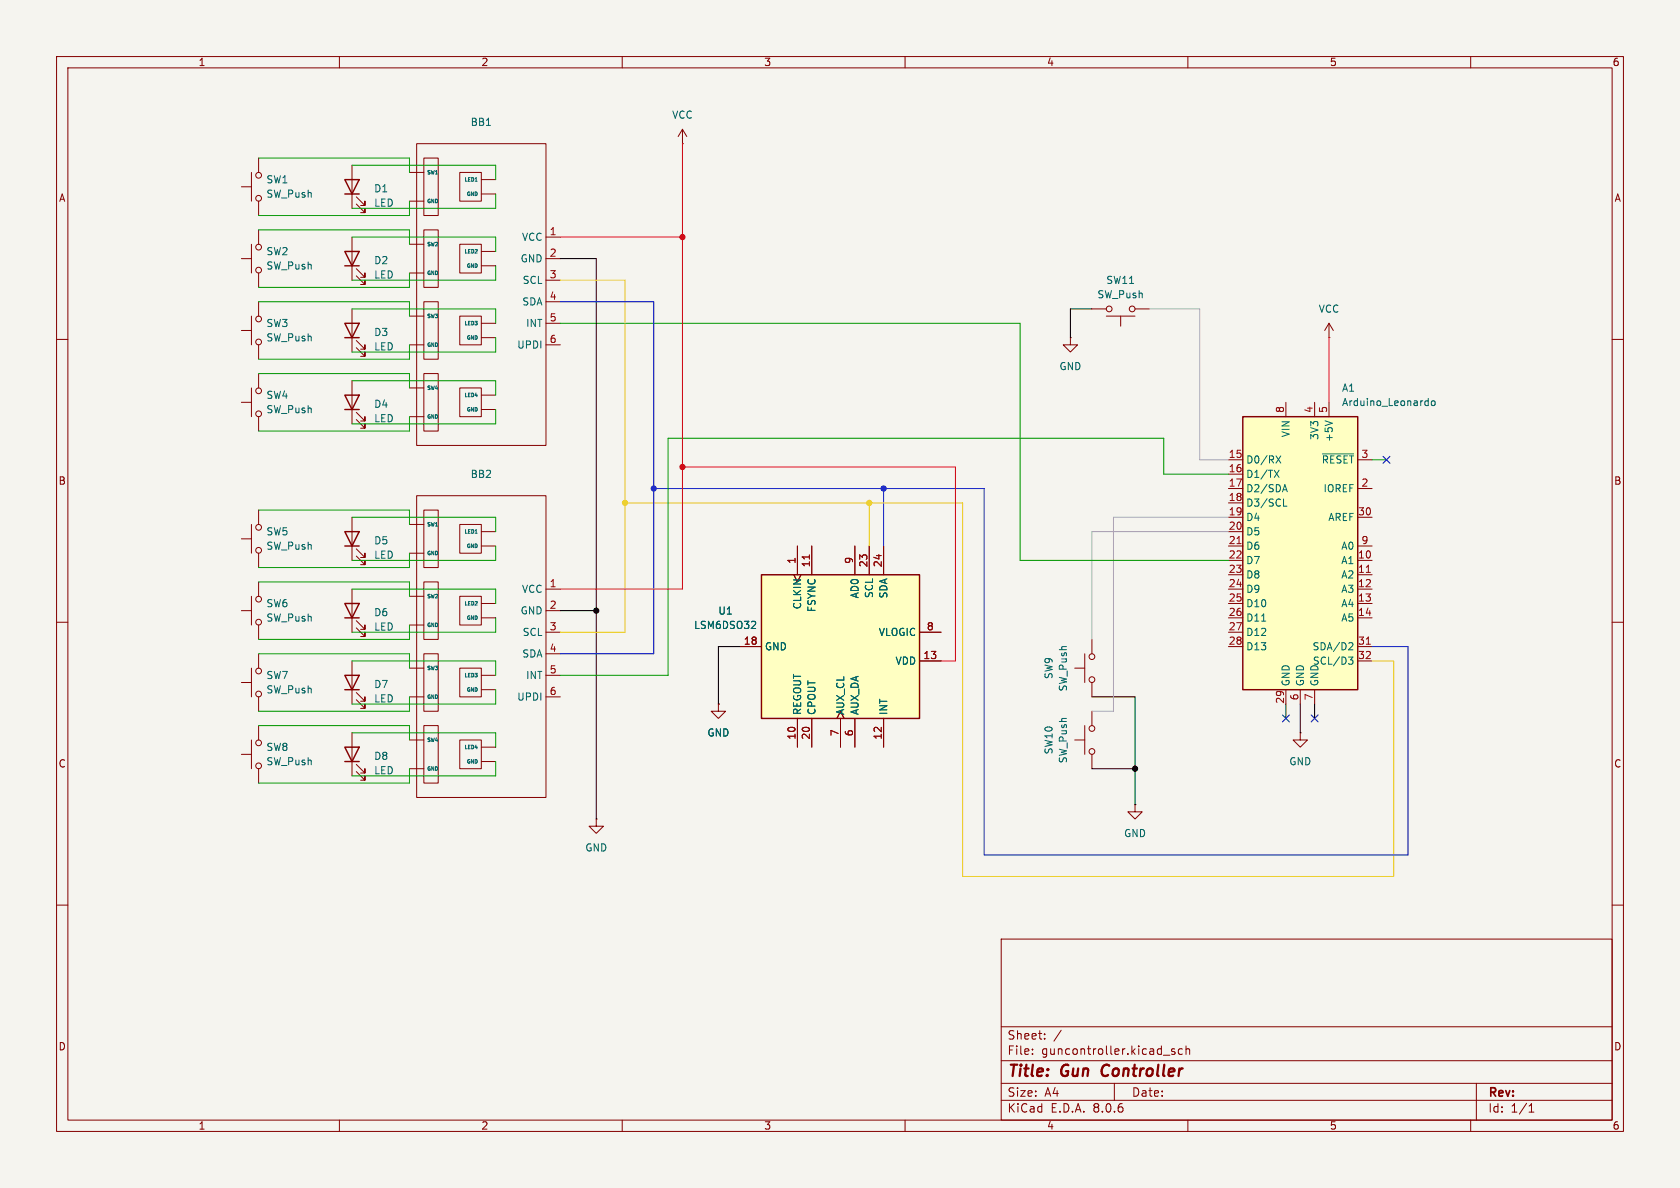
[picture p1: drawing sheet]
<svg xmlns="http://www.w3.org/2000/svg" width="297mm" height="210mm" viewBox="0 0 297 210" stroke-linecap="round" stroke-linejoin="round" font-family="sans-serif">
<path d="M0 0h297v210h-297z" fill="#f5f4ef" stroke="#f5f4ef" stroke-width=".18"/>
<g fill="none" stroke="#840000" stroke-width=".18">
<path d="M10 10h277v190h-277zM12 12h273v186h-273zM60 10v2M110 10v2M160 10v2M210 10v2M260 10v2M120.6 25.4h.1M120.6 22.9l-.7 1.2M120.6 22.9v2.5M120.6 22.9l.8 1.2M10 60h2"/>
<path d="M285 60h2M10 110h2M285 110h2M62.2 129.5v7.7M63 136.4l1.5 1.5v-.7v.7h-.7M63 135.1l1.5 1.6v-.8v.8h-.7M10 160h2M285 160h2M177 166h108v32h-108zM60 198v2M110 198v2M160 198v2"/>
<path d="M177 194.5h108M177 191.5h108M177 187.5h108M177 181.5h108M182.5 186.3v.1M182.5 185.5v.1M184.7 183.6v.1M184.7 182.8v.1M187.6 182.1l-1.3 2M197 191.5v3M205.7 186.5h1.1M207.7 185.5l-.4-.1-.2 .2 .1 .2 .5 .2v.3h-.6"/>
<path d="M209 185.5l-.4-.1-.3 .3v.4l.2 .2h.5M209.7 185.5l.2-.1 .3 .1 .1 .9M209.7 184.9v1.5M210 198v2M260 198v2M261 191.5v6.5M270.3 196.6h.9M270.3 195.5l.4-.4v1.5"/>
</g>
<path d="M195 188.5a1.27 1.27 0 0 0 0 1.6" fill="none" stroke="#840000" stroke-width=".4"/>
<path d="M61 132.1h2.5l-1.3 2.5zM61 134.6h2.5" fill="none" stroke="#840000" stroke-width=".25"/>
<path d="M134.6 101.6h28v25.4h-28z" fill="#ffffc2"/>
<path d="M61 94h2.5l-1.3 2.5zM61 96.5h2.5M61 106.7h2.5l-1.3 2.5zM61 119.4h2.5l-1.3 2.5zM61 109.2h2.5M134.6 101.6h28v25.4h-28zM61 121.9h2.5" fill="none" stroke="#840000" stroke-width=".25"/>
<g fill="none" stroke="#840000" stroke-width=".18">
<path d="M72.4 35.6h2.5M72.4 30.5h2.5M73.7 25.4h22.8v53.3h-22.8zM74.9 27.9h2.6v10.2h-2.6zM81.3 30.5h3.8v5.1h-3.8zM85.1 34.3h2.5M85.1 31.8h2.5M72.4 48.3h2.5M72.4 43.2h2.5M72.4 55.9h2.5M74.9 40.6h2.6v10.2h-2.6zM74.9 53.3h2.6v10.2h-2.6z"/>
<path d="M81.3 43.2h3.8v5.1h-3.8zM81.3 55.9h3.8v5.1h-3.8zM85.1 47h2.5M85.1 59.7h2.5M85.1 44.5h2.5M85.1 57.2h2.5M96.5 57.2h2.6M96.5 41.9h2.6M96.5 45.7h2.6M96.5 49.5h2.6M96.5 53.3h2.6M72.4 61h2.5"/>
<path d="M72.4 73.7h2.5M72.4 68.6h2.5M74.9 66h2.6v10.2h-2.6zM81.3 68.6h3.8v5.1h-3.8zM85.1 72.4h2.5M85.1 69.9h2.5M96.5 61h2.6M42.7 95.3h1.7M44.4 92.7v5.1M45.7 90.2v2.5M45.7 97.8v2.5M62.2 91.4v7.7"/>
<path d="M63 98.3l1.5 1.5v-.7v.7h-.7M63 97l1.5 1.6v-.8v.8h-.7M72.4 97.8h2.5M72.4 92.7h2.5M73.7 87.6h22.8v53.4h-22.8zM74.9 90.2h2.6v10.1h-2.6zM81.3 92.7h3.8v5.1h-3.8zM85.1 96.5h2.5M85.1 94h2.5M141 96.5v5.1M143.5 96.5v5.1M151.1 96.5v5.1"/>
<path d="M153.7 96.5v5.1M156.2 96.5v5.1M42.7 108h1.7M44.4 105.4v5.1M44.4 118.1v5.1M45.7 102.9v2.5M45.7 110.5v2.5M45.7 115.6v2.5M62.2 104.1v7.7M62.2 116.8v7.7M63 111l1.5 1.5v-.7v.7h-.7M63 109.7l1.5 1.6v-.8v.8h-.7"/>
<path d="M72.4 110.5h2.5M72.4 105.4h2.5M72.4 118.1h2.5M74.9 102.9h2.6v10.1h-2.6zM74.9 115.6h2.6v10.1h-2.6zM81.3 105.4h3.8v5.1h-3.8zM81.3 118.1h3.8v5.1h-3.8zM85.1 109.2h2.5M85.1 106.7h2.5M85.1 119.4h2.5M96.5 111.8h2.6M96.5 108h2.6"/>
<path d="M96.5 119.4h2.6M96.5 104.1h2.6M96.5 115.6h2.6M130.8 114.3h3.8M140.3 101.6l.7 1.3 .6-1.3M162.6 116.8h3.8M162.6 111.8h3.8M42.7 133.4h1.7M42.7 120.7h1.7M44.4 130.8v5.1M45.7 123.2v2.5M45.7 128.3v2.5"/>
<path d="M45.7 135.9v2.5M63 123.7l1.5 1.5v-.7v.7h-.7M63 122.4l1.5 1.6v-.8v.8h-.7M72.4 123.2h2.5M72.4 135.9h2.5M72.4 130.8h2.5M74.9 128.3h2.6v10.1h-2.6zM81.3 130.8h3.8v5.1h-3.8zM85.1 121.9h2.5M85.1 134.6h2.5M85.1 132.1h2.5M96.5 123.2h2.6"/>
<path d="M127 124.5v1.2h1.3l-1.3 1.3-1.3-1.3h1.3M127 124.5h.1M141 127v5.1M143.5 127v5.1M148.6 127v5.1M151.1 127v5.1M156.2 127v5.1M105.4 144.8v1.3h1.3l-1.3 1.2-1.3-1.2h1.3M105.4 144.8h.1"/>
<circle cx="45.7" cy="97.3" r=".51"/>
<circle cx="45.7" cy="93.2" r=".51"/>
<circle cx="45.7" cy="105.9" r=".51"/>
<circle cx="45.7" cy="110" r=".51"/>
<circle cx="45.7" cy="118.6" r=".51"/>
<circle cx="45.7" cy="122.7" r=".51"/>
<circle cx="45.7" cy="131.3" r=".51"/>
<circle cx="45.7" cy="135.4" r=".51"/>
</g>
<path d="M143.1 98.1v.7" fill="none" stroke="#a90000" stroke-width=".18"/>
<path d="M84 32h.4M84 94.3h.4M132.8 111.1h.8M133.5 110v.4" fill="none" stroke="#006464" stroke-width=".18"/>
<path d="M219.7 73.7h20.3v48.2h-20.3z" fill="#ffffc2"/>
<path d="M61 31.8h2.5l-1.3 2.5zM61 34.3h2.5M61 44.5h2.5l-1.3 2.5zM61 57.2h2.5l-1.3 2.5zM61 47h2.5M61 59.7h2.5M61 69.9h2.5l-1.3 2.5zM61 72.4h2.5M219.7 73.7h20.3v48.2h-20.3z" fill="none" stroke="#840000" stroke-width=".25"/>
<g fill="none" stroke="#840000" stroke-width=".18">
<path d="M42.7 33h1.7M44.4 30.5v5.1M45.7 27.9v2.6M45.7 35.6v2.5M62.2 29.2v7.6M63 36.1l1.5 1.5v-.8v.8h-.7M63 34.8l1.5 1.5v-.7v.7h-.7M42.7 45.7h1.7M42.7 58.4h1.7M44.4 43.2v5.1M44.4 55.9v5.1M45.7 40.6v2.6"/>
<path d="M45.7 48.3v2.5M45.7 53.3v2.6M62.2 41.9v7.6M62.2 54.6v7.6M63 48.8l1.5 1.5v-.8v.8h-.7M63 47.5l1.5 1.5v-.7v.7h-.7M189.2 59.7v1.3h1.3l-1.3 1.2-1.2-1.2h1.2M189.2 59.7h.1M193 54.6h2.6M195.6 55.9h5.1M198.1 55.9v1.8M200.7 54.6h2.5"/>
<path d="M234.9 59.7h.1M234.9 57.2v2.5M234.9 57.2l-.7 1.2M234.9 57.2l.8 1.2M42.7 71.1h1.7M44.4 68.6v5.1M45.7 61v2.5M45.7 66v2.6M45.7 73.7v2.5M62.2 67.3v7.6M63 74.2l1.5 1.5v-.8v.8h-.7M63 72.9l1.5 1.5v-.7v.7h-.7"/>
<path d="M63 61.5l1.5 1.5v-.8v.8h-.7M63 60.2l1.5 1.5v-.7v.7h-.7M227.3 71.1v2.6M232.4 71.1v2.6M234.9 71.1v2.6M141 96.5v5.1M143.5 96.5v5.1M151.1 96.5v5.1M153.7 96.5v5.1M156.2 96.5v5.1M217.2 99.1h2.5M217.2 81.3h2.5"/>
<path d="M217.2 83.8h2.5M217.2 86.4h2.5M217.2 88.9h2.5M217.2 91.4h2.5M217.2 94h2.5M217.2 96.5h2.5M240 99.1h2.6M240 81.3h2.6M240 86.4h2.6M240 91.4h2.6M240 96.5h2.6M130.8 114.3h3.8"/>
<path d="M140.3 101.6l.7 1.3 .6-1.3M162.6 111.8h3.8M162.6 116.8h3.8M190 118.1h1.8M191.8 115.6v5.1M193 113v2.6M217.2 101.6h2.5M217.2 104.1h2.5M217.2 106.7h2.5M217.2 109.2h2.5M217.2 111.8h2.5M217.2 114.3h2.5"/>
<path d="M240 101.6h2.6M240 104.1h2.6M240 106.7h2.6M240 109.2h2.6M240 114.3h2.6M240 116.8h2.6M127 124.5h.1M141 127v5.1M143.5 127v5.1M148.6 127v5.1M151.1 127v5.1M156.2 127v5.1"/>
<path d="M190 130.8h1.8M191.8 128.3v5.1M193 120.7v2.5M193 125.7v2.6M193 133.4v2.5M227.3 121.9v2.6M229.9 129.5v1.3h1.2l-1.2 1.3-1.3-1.3h1.3M229.9 129.5h.1M229.9 121.9v2.6M232.4 121.9v2.6M200.7 142.2v1.3h1.2l-1.2 1.3-1.3-1.3h1.3M200.7 142.2h.1"/>
<circle cx="45.7" cy="31" r=".51"/>
<circle cx="45.7" cy="35.1" r=".51"/>
<circle cx="45.7" cy="56.4" r=".51"/>
<circle cx="45.7" cy="43.7" r=".51"/>
<circle cx="45.7" cy="47.8" r=".51"/>
<circle cx="196.1" cy="54.6" r=".51"/>
<circle cx="200.2" cy="54.6" r=".51"/>
<circle cx="45.7" cy="73.2" r=".51"/>
<circle cx="45.7" cy="69.1" r=".51"/>
<circle cx="45.7" cy="60.5" r=".51"/>
<circle cx="193" cy="116.1" r=".51"/>
<circle cx="193" cy="120.1" r=".51"/>
<circle cx="193" cy="132.8" r=".51"/>
<circle cx="193" cy="128.8" r=".51"/>
</g>
<path d="M143.1 98.1v.7M218.7 96.1h.7M241.5 101.2h.8M241.5 113.9h.8" fill="none" stroke="#a90000" stroke-width=".18"/>
<g fill="none" stroke="#006464" stroke-width=".18">
<path d="M234.3 74.4l1.2 .4M252.1 70.9h.4M252.5 70.4v1.3M252.5 71.6l-.4 .1M253.1 71l.2-.1 .3 .1 .1 .5-.1 .1-.3 .1-.2-.1zM225.3 83.1l.8 1.3M225.6 80.6l.8 1.3M226.1 83.1l-.8 1.3M226.4 80.6l-.8 1.3M226.8 86.6h.7M226.9 89.5h.6M227.2 85.7l.4 1.2"/>
<path d="M233.8 80.2h5.5M132.8 111.1h.8M133.5 110v.4M223 109.8h.8M238.4 116.1h.8l-.4 .5 .3 .2 .1 .4-.3 .2h-.3M238.6 113.6l.5 .1 .1 .3-.8 .9h.8"/>
</g>
<g fill="none" stroke="#009600" stroke-width=".18">
<path d="M45.7 27.9h26.7v2.6M62.2 29.2h25.4v2.6M72.4 35.6v2.5h-26.7M87.6 34.3v2.5h-25.4M45.7 40.6h26.7v2.6M45.7 53.3h26.7v2.6M62.2 41.9h25.4v2.6M62.2 54.6h25.4v2.6M72.4 48.3v2.5h-26.7M87.6 47v2.5h-25.4M87.6 59.7v2.5h-25.4M99.1 57.2h81.2v41.9h36.9"/>
<path d="M45.7 66h26.7v2.6M62.2 67.3h25.4v2.6M72.4 61v2.5h-26.7M72.4 73.7v2.5h-26.7M87.6 72.4v2.5h-25.4M45.7 90.2h26.7v2.5M62.2 91.4h25.4v2.6M72.4 97.8v2.5h-26.7M87.6 96.5v2.6h-25.4M217.2 83.8h-11.5v-6.3h-87.6v41.9h-19M242.6 81.3h2.5M45.7 102.9h26.7v2.5"/>
<path d="M45.7 115.6h26.7v2.5M62.2 104.1h25.4v2.6M62.2 116.8h25.4v2.6M72.4 110.5v2.5h-26.7M87.6 109.2v2.6h-25.4M45.7 128.3h26.7v2.5M62.2 129.5h25.4v2.6M72.4 123.2v2.5h-26.7M72.4 135.9v2.5h-26.7M87.6 121.9v2.6h-25.4M87.6 134.6v2.6h-25.4"/>
</g>
<path d="M193 54.6h-3.8v5.1" fill="none" stroke="#050505" stroke-width=".18"/>
<path d="M99.1 53.3h16.5v62.3h-16.5M115.6 86.4h58.4v64.7h74.9v-36.8h-6.3M156.2 86.4v10.1" fill="none" stroke="#0012ff" stroke-width=".18"/>
<path d="M99.1 45.7h6.3v99.1M99.1 108h6.3M130.8 114.3h-3.8v10.2M193 135.9h7.7M193 123.2h7.7v19M227.3 124.5v2.5M229.9 124.5v5M232.4 124.5v2.5" fill="none" stroke="#000" stroke-width=".18"/>
<path d="M99.1 49.5h11.4v62.3h-11.4M110.5 88.9h59.7v66h76.2v-38.1h-3.8M153.7 88.9v7.6" fill="none" stroke="#edcc1a" stroke-width=".18"/>
<path d="M120.6 25.4v78.7h-21.5M99.1 41.9h21.5M120.6 82.6h48.3v34.2h-2.5" fill="none" stroke="#ff001e" stroke-width=".18"/>
<path d="M203.2 54.6h8.9v26.7h5.1M217.2 91.4h-20.4v34.3h-3.8M217.2 94h-24.2v19" fill="none" stroke="#aeaa9f" stroke-width=".18"/>
<path d="M234.9 59.7v11.4" fill="none" stroke="#ff001c" stroke-width=".18"/>
<path d="M244.5 80.7l1.2 1.2M245.7 80.7l-1.2 1.2M226.7 126.4l1.2 1.2M227.9 126.4l-1.2 1.2M231.8 126.4l1.2 1.2M233 126.4l-1.2 1.2" fill="none" stroke="#000084" stroke-width=".18"/>
<g fill="#ff0002" stroke="#ff0002" stroke-width=".18">
<circle cx="120.6" cy="82.6" r=".46"/>
<circle cx="120.6" cy="41.9" r=".46"/>
</g>
<g fill="#edcc1a" stroke="#edcc1a" stroke-width=".18">
<circle cx="110.5" cy="88.9" r=".46"/>
<circle cx="153.7" cy="88.9" r=".46"/>
</g>
<circle cx="115.6" cy="86.4" r=".46" fill="#0718ff" stroke="#0718ff" stroke-width=".18"/>
<circle cx="156.2" cy="86.4" r=".46" fill="#0012ff" stroke="#0012ff" stroke-width=".18"/>
<g fill="#000" stroke="#000" stroke-width=".18">
<circle cx="105.4" cy="108" r=".46"/>
<circle cx="200.7" cy="135.9" r=".46"/>
</g>
<g font-size="2.8" fill="#840000">
<text x="178" y="190.9">Title:</text>
<text x="187.7" y="190.9">Gun</text>
<text x="195.6" y="190.9">Controller</text>
</g>
<g font-size="2.1" fill="#840000">
<text x="178" y="184">Sheet:</text>
<text x="178" y="186.7">File:</text>
<text x="184.1" y="186.7">guncontroller.kicad_sch</text>
<text x="178" y="196.9">KiCad</text>
<text x="178" y="194.1">Size:</text>
<text x="184.7" y="194.1">A4</text>
<text x="185.7" y="196.9">E.D.A.</text>
<text x="193.3" y="196.9">8.0.6</text>
<text x="200" y="194.1">Date:</text>
<text x="263" y="194.3">Rev:</text>
<text x="263" y="196.9">Id:</text>
<text x="267.1" y="196.9">1/1</text>
</g>
<g font-size="1.8" fill="#840000">
<text x="35" y="11.9">1</text>
<text x="85" y="11.9">2</text>
<text x="135" y="11.9">3</text>
<text x="185" y="11.9">4</text>
<text x="235" y="11.9">5</text>
<text x="285" y="11.9">6</text>
<text x="10.3" y="35.9">A</text>
<text x="285.3" y="35.9">A</text>
<text x="10.3" y="85.9">B</text>
<text x="285.3" y="85.9">B</text>
<text x="10.3" y="135.9">C</text>
<text x="285.3" y="135.9">C</text>
<text x="10.3" y="185.9">D</text>
<text x="285.3" y="185.9">D</text>
<text x="35" y="199.9">1</text>
<text x="85" y="199.9">2</text>
<text x="135" y="199.9">3</text>
<text x="185" y="199.9">4</text>
<text x="235" y="199.9">5</text>
<text x="285" y="199.9">6</text>
</g>
<g font-size="1.8" fill="#006464">
<text x="83.1" y="22.5">BB1</text>
<text x="118.7" y="21.2">VCC</text>
<text x="47" y="32.6">SW1</text>
<text x="47" y="35.2">SW_Push</text>
<text x="66" y="34.2">D1</text>
<text x="66" y="36.7">LED</text>
<text x="47" y="45.3">SW2</text>
<text x="47" y="47.9">SW_Push</text>
<text x="66" y="46.9">D2</text>
<text x="91.9" y="46.6">GND</text>
<text x="92.2" y="42.8">VCC</text>
<text x="66" y="49.4">LED</text>
<text x="92.3" y="50.4">SCL</text>
<text x="193.9" y="52.9">SW_Push</text>
<text x="195.5" y="50.4">SW11</text>
<text x="47" y="58">SW3</text>
<text x="66" y="59.6">D3</text>
<text x="92.2" y="54.2">SDA</text>
<text x="92.9" y="58">INT</text>
<text x="233" y="55.5">VCC</text>
<text x="47" y="60.6">SW_Push</text>
<text x="66" y="62.1">LED</text>
<text x="91.3" y="61.8">UPDI</text>
<text x="187.2" y="65.6">GND</text>
<text x="47" y="70.7">SW4</text>
<text x="237.2" y="69.4">A1</text>
<text x="237.2" y="72">Arduino_Leonardo</text>
<text x="47" y="73.3">SW_Push</text>
<text x="66" y="72.3">D4</text>
<text x="66" y="74.8">LED</text>
<text x="228.2" y="77.4" transform="rotate(-90 228.2 77.4)">VIN</text>
<text x="233.3" y="77.9" transform="rotate(-90 233.3 77.9)">3V3</text>
<text x="220.2" y="82.1">D0/RX</text>
<text x="233.6" y="82.1">~{RESET}</text>
<text x="235.8" y="78.2" transform="rotate(-90 235.8 78.2)">+5V</text>
<text x="83.1" y="84.7">BB2</text>
<text x="220.2" y="84.7">D1/TX</text>
<text x="220.2" y="87.2">D2/SDA</text>
<text x="220.2" y="89.8">D3/SCL</text>
<text x="233.9" y="87.2">IOREF</text>
<text x="47" y="94.8">SW5</text>
<text x="220.2" y="92.3">D4</text>
<text x="220.2" y="94.8">D5</text>
<text x="234.7" y="92.3">AREF</text>
<text x="47" y="97.4">SW_Push</text>
<text x="66" y="96.4">D5</text>
<text x="66" y="99">LED</text>
<text x="220.2" y="97.4">D6</text>
<text x="220.2" y="99.9">D7</text>
<text x="237" y="99.9">A1</text>
<text x="237" y="97.4">A0</text>
<text x="47" y="107.5">SW6</text>
<text x="92.2" y="105">VCC</text>
<text x="141.8" y="107.8" transform="rotate(-90 141.8 107.8)">CLKIN</text>
<text x="152" y="105.9" transform="rotate(-90 152 105.9)">AD0</text>
<text x="154.5" y="105.8" transform="rotate(-90 154.5 105.8)">SCL</text>
<text x="157.1" y="105.9" transform="rotate(-90 157.1 105.9)">SDA</text>
<text x="220.2" y="102.5">D8</text>
<text x="220.2" y="105">D9</text>
<text x="220.2" y="107.5">D10</text>
<text x="237" y="102.5">A2</text>
<text x="237" y="105">A3</text>
<text x="237" y="107.5">A4</text>
<text x="47" y="110.1">SW_Push</text>
<text x="66" y="109.1">D6</text>
<text x="66" y="111.7">LED</text>
<text x="91.9" y="108.8">GND</text>
<text x="92.3" y="112.6">SCL</text>
<text x="122.6" y="111.4">LSM6DSO32</text>
<text x="126.9" y="108.8">U1</text>
<text x="144.4" y="108.3" transform="rotate(-90 144.4 108.3)">FSYNC</text>
<text x="155.3" y="112.6">VLOGIC</text>
<text x="220.2" y="110.1">D11</text>
<text x="220.2" y="112.6">D12</text>
<text x="237" y="110.1">A5</text>
<text x="92.2" y="116.4">SDA</text>
<text x="135.1" y="115.2">GND</text>
<text x="158.2" y="117.7">VDD</text>
<text x="220.2" y="115.2">D13</text>
<text x="231.9" y="115.2">SDA/D2</text>
<text x="232" y="117.7">SCL/D3</text>
<text x="47" y="120.2">SW7</text>
<text x="47" y="122.8">SW_Push</text>
<text x="66" y="121.8">D7</text>
<text x="66" y="124.4">LED</text>
<text x="91.3" y="124.1">UPDI</text>
<text x="92.9" y="120.2">INT</text>
<text x="186.3" y="120.1" transform="rotate(-90 186.3 120.1)">SW9</text>
<text x="188.8" y="122.3" transform="rotate(-90 188.8 122.3)">SW_Push</text>
<text x="228.2" y="121.4" transform="rotate(-90 228.2 121.4)">GND</text>
<text x="230.7" y="121.4" transform="rotate(-90 230.7 121.4)">GND</text>
<text x="233.3" y="121.4" transform="rotate(-90 233.3 121.4)">GND</text>
<text x="125" y="130.4">GND</text>
<text x="141.8" y="126.5" transform="rotate(-90 141.8 126.5)">REGOUT</text>
<text x="144.4" y="126.5" transform="rotate(-90 144.4 126.5)">CPOUT</text>
<text x="149.5" y="126.5" transform="rotate(-90 149.5 126.5)">AUX_CL</text>
<text x="152" y="126.5" transform="rotate(-90 152 126.5)">AUX_DA</text>
<text x="157.1" y="126.5" transform="rotate(-90 157.1 126.5)">INT</text>
<text x="47" y="132.9">SW8</text>
<text x="47" y="135.5">SW_Push</text>
<text x="66" y="134.5">D8</text>
<text x="66" y="137.1">LED</text>
<text x="186.3" y="133.5" transform="rotate(-90 186.3 133.5)">SW10</text>
<text x="188.8" y="135" transform="rotate(-90 188.8 135)">SW_Push</text>
<text x="227.8" y="135.5">GND</text>
<text x="198.6" y="148.2">GND</text>
<text x="103.4" y="150.7">GND</text>
</g>
<g font-size="1.8" fill="#a90000">
<text x="97.1" y="41.7">1</text>
<text x="97.1" y="45.5">2</text>
<text x="97.1" y="49.3">3</text>
<text x="97.1" y="53.1">4</text>
<text x="97.1" y="56.9">5</text>
<text x="97.1" y="60.7">6</text>
<text x="227.1" y="73.1" transform="rotate(-90 227.1 73.1)">8</text>
<text x="232.2" y="73.1" transform="rotate(-90 232.2 73.1)">4</text>
<text x="234.7" y="73.1" transform="rotate(-90 234.7 73.1)">5</text>
<text x="217.1" y="81">15</text>
<text x="217.1" y="83.6">16</text>
<text x="240.6" y="81">3</text>
<text x="217.1" y="86.1">17</text>
<text x="217.1" y="88.6">18</text>
<text x="240.6" y="86.1">2</text>
<text x="217.1" y="91.2">19</text>
<text x="217.1" y="93.7">20</text>
<text x="240" y="91.2">30</text>
<text x="140.7" y="99.8" transform="rotate(-90 140.7 99.8)">1</text>
<text x="143.3" y="100.4" transform="rotate(-90 143.3 100.4)">11</text>
<text x="150.9" y="99.8" transform="rotate(-90 150.9 99.8)">9</text>
<text x="153.4" y="100.4" transform="rotate(-90 153.4 100.4)">23</text>
<text x="156" y="100.4" transform="rotate(-90 156 100.4)">24</text>
<text x="217.1" y="96.3">21</text>
<text x="217.1" y="98.8">22</text>
<text x="217.1" y="101.3">23</text>
<text x="240" y="98.8">10</text>
<text x="240" y="101.3">11</text>
<text x="240.6" y="96.3">9</text>
<text x="97.1" y="103.9">1</text>
<text x="97.1" y="107.7">2</text>
<text x="217.1" y="103.9">24</text>
<text x="217.1" y="106.4">25</text>
<text x="240" y="103.9">12</text>
<text x="240" y="106.4">13</text>
<text x="97.1" y="111.5">3</text>
<text x="163.8" y="111.5">8</text>
<text x="217.1" y="109">26</text>
<text x="217.1" y="111.5">27</text>
<text x="240" y="109">14</text>
<text x="97.1" y="115.3">4</text>
<text x="97.1" y="119.1">5</text>
<text x="131.4" y="114">18</text>
<text x="163.2" y="116.6">13</text>
<text x="217.1" y="114">28</text>
<text x="240" y="114">31</text>
<text x="240" y="116.6">32</text>
<text x="97.1" y="122.9">6</text>
<text x="227.1" y="124.5" transform="rotate(-90 227.1 124.5)">29</text>
<text x="229.6" y="123.9" transform="rotate(-90 229.6 123.9)">6</text>
<text x="232.2" y="123.9" transform="rotate(-90 232.2 123.9)">7</text>
<text x="140.7" y="130.9" transform="rotate(-90 140.7 130.9)">10</text>
<text x="143.3" y="130.9" transform="rotate(-90 143.3 130.9)">20</text>
<text x="148.3" y="130.2" transform="rotate(-90 148.3 130.2)">7</text>
<text x="150.9" y="130.2" transform="rotate(-90 150.9 130.2)">6</text>
<text x="156" y="130.9" transform="rotate(-90 156 130.9)">12</text>
</g>
<g font-size=".9" fill="#006464">
<text x="75.4" y="31">SW1</text>
<text x="81.9" y="32.3">LED1</text>
<text x="82.3" y="34.8">GND</text>
<text x="75.4" y="36.1">GND</text>
<text x="75.4" y="43.7">SW2</text>
<text x="81.9" y="45">LED2</text>
<text x="82.3" y="47.5">GND</text>
<text x="75.4" y="48.8">GND</text>
<text x="75.4" y="56.4">SW3</text>
<text x="81.9" y="57.7">LED3</text>
<text x="75.4" y="61.5">GND</text>
<text x="82.3" y="60.2">GND</text>
<text x="75.4" y="69.1">SW4</text>
<text x="81.9" y="70.4">LED4</text>
<text x="75.4" y="74.2">GND</text>
<text x="82.3" y="72.9">GND</text>
<text x="75.4" y="93.3">SW1</text>
<text x="81.9" y="94.5">LED1</text>
<text x="75.4" y="98.3">GND</text>
<text x="82.3" y="97.1">GND</text>
<text x="75.4" y="106">SW2</text>
<text x="81.9" y="107.2">LED2</text>
<text x="75.4" y="111">GND</text>
<text x="82.3" y="109.8">GND</text>
<text x="75.4" y="118.7">SW3</text>
<text x="81.9" y="119.9">LED3</text>
<text x="75.4" y="123.7">GND</text>
<text x="82.3" y="122.5">GND</text>
<text x="75.4" y="131.4">SW4</text>
<text x="75.4" y="136.4">GND</text>
<text x="81.9" y="132.6">LED4</text>
<text x="82.3" y="135.2">GND</text>
</g>
</svg>
